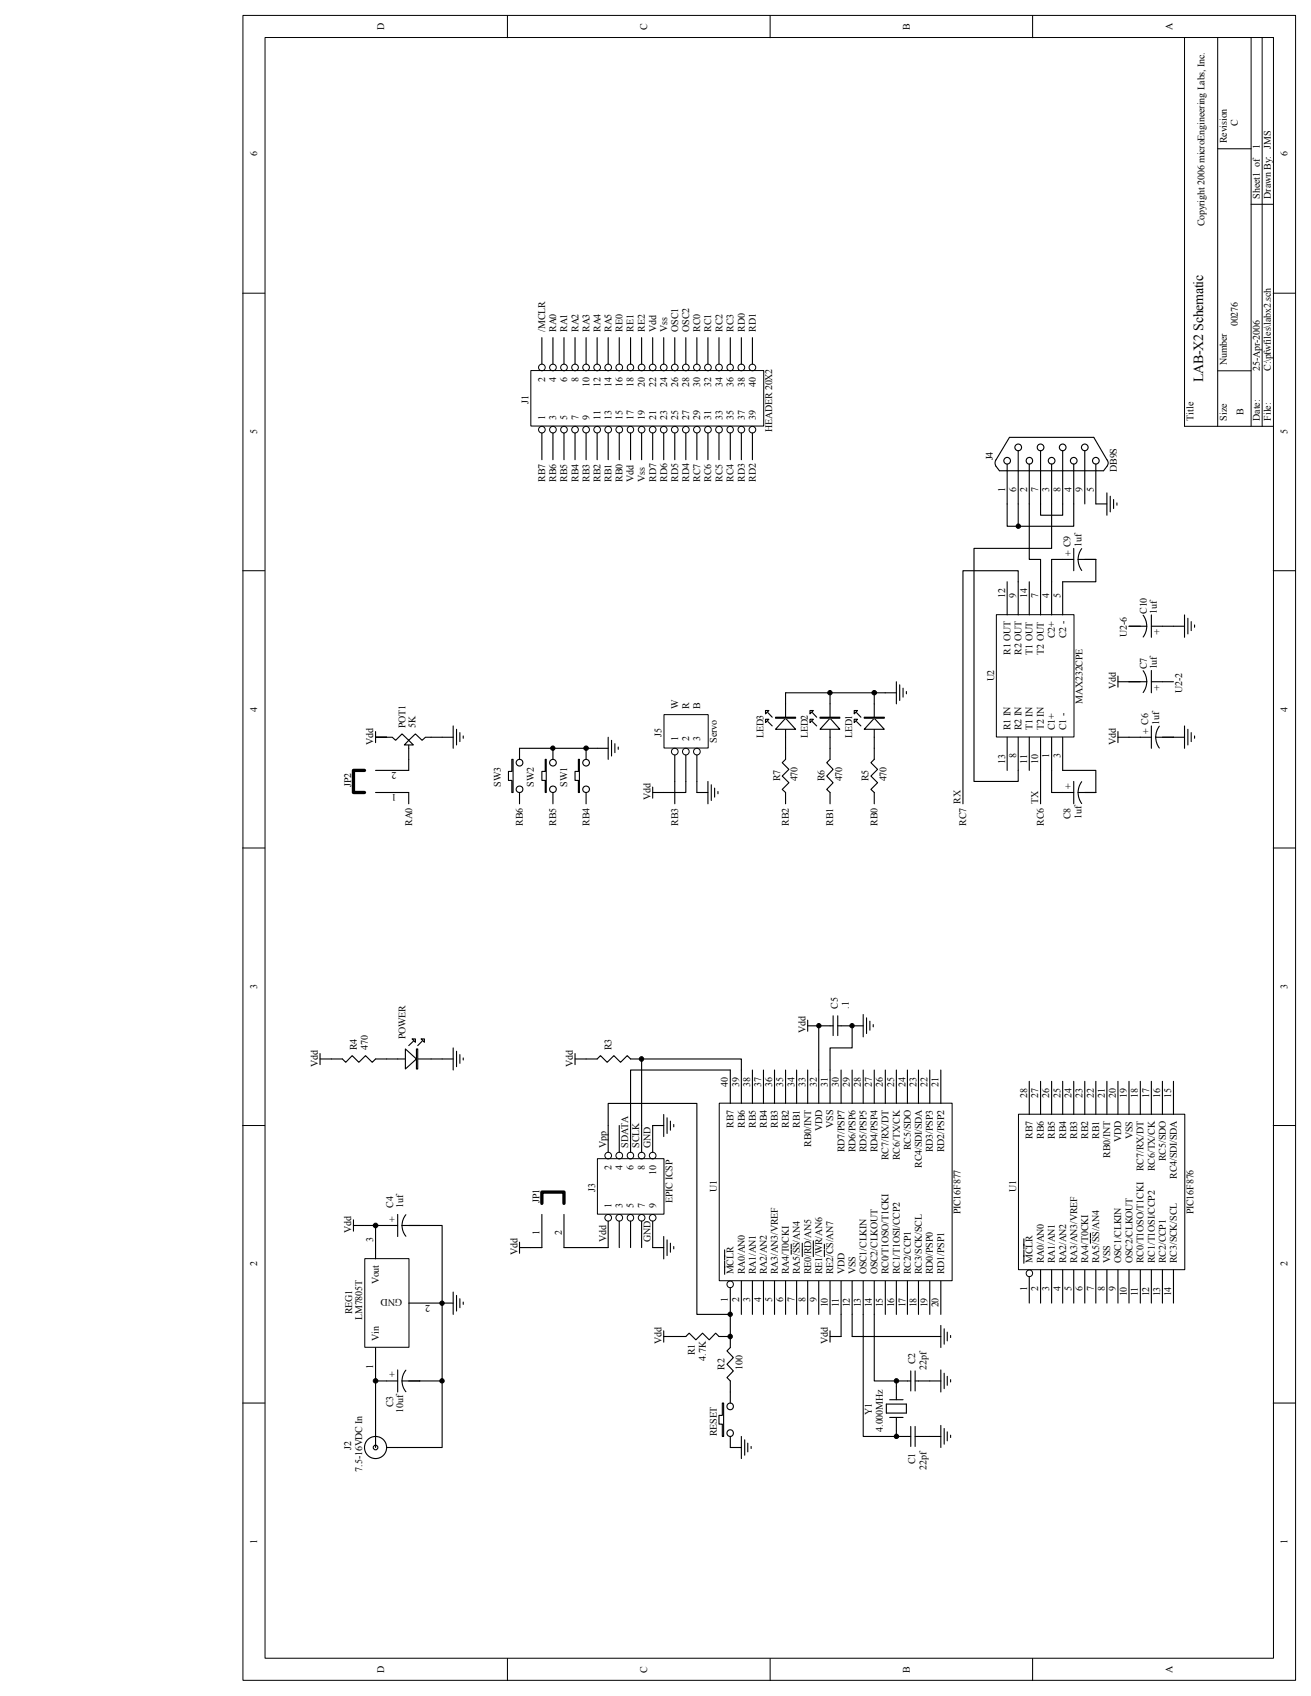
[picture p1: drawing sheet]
<svg xmlns="http://www.w3.org/2000/svg" width="216mm" height="279mm" viewBox="0 0 216 279" stroke-linecap="round" stroke-linejoin="round" font-family="sans-serif">
<g fill="none" stroke="#000" stroke-width=".16">
<path d="M40 2.5h173.4v274.3h-173.4zM43.6 6.2h166.1v267h-166.1zM83.6 2.6v3.6M126.8 2.6v3.6M170.1 2.6v3.6M195.1 6.2v64h14.6M200.5 6.2v64M206 6.2v64M207.9 6.2v64M200.5 24.5h5.5M206 33.7h3.7M40 48.3h3.6"/>
<path d="M209.7 48.3h3.6M200.5 61.1h5.5M40 94h3.6M209.7 94h3.6M40 139.7h3.6M209.7 139.7h3.6M40 185.4h3.6M209.7 185.4h3.6M40 231.1h3.6M209.7 231.1h3.6M83.6 273.2v3.7M126.8 273.2v3.7"/>
<path d="M170.1 273.2v3.7"/>
</g>
<path d="M120.3 229.3v1.8M120.3 236.6v1.9" fill="none" stroke="#000" stroke-width=".18"/>
<path d="M119 231.1h.2v5.5h-.2v-2h-.6v-1.4h.6z" fill-rule="evenodd" fill="#fff"/>
<g fill="none" stroke="#000" stroke-width=".18">
<path d="M109.3 219.2v1.9M109.3 220.2h3.6l.6-.6 1.1 1.1 1.1-1.1 1.1 1.1 1.1-1.1 .5 .6h1.9M119 231.1h.2v5.5h-.2v-2h-.6v-1.4h.6z"/>
<circle cx="120.2" cy="236.1" r=".54"/>
<circle cx="120.2" cy="231.7" r=".54"/>
</g>
<path d="M60.1 207.3h7.3v14.6h-7.3z" fill="#fff"/>
<g fill="none" stroke="#000" stroke-width=".16">
<path d="M60.1 207.3h7.3v14.7h-7.3z"/>
<circle cx="61.8" cy="201.9" r=".38"/>
</g>
<g fill="none" stroke="#000" stroke-width=".18">
<path d="M58.2 201.9h1.8M58.2 201v1.8M65.5 201.9h-3.7v5.5M65.5 200.1v3.6M66.2 201.9l.2 1.1 .4 .7M66.2 201.9h2.9M66.8 200.1l-.4 .7-.2 1.1M67.3 214.7h7.3M74.6 212.9v3.6M75.2 213.4v2.6M75.7 214v1.4M76.3 214.5v.4"/>
<path d="M61.8 222v5.5h3.7M61.8 234.8v1.8M63.7 238.5h1.8M65.5 225.7v3.6M66.2 227.5l.2 1.1 .4 .7M66.2 227.5h2.9M66.8 225.7l-.4 .7-.2 1.1M120.3 220.2v1.8l-.6 .5 1.1 1.1-1.1 1.1 1.1 1.1-1.1 1.1 .6 .6v1.8M120.3 238.5h1.8M122.1 236.6v3.7M122.6 237.2v2.5M123.1 237.7v1.5"/>
<path d="M123.7 238.3v.3"/>
</g>
<circle cx="61.8" cy="201.9" r=".38" fill="#000"/>
<circle cx="61.8" cy="238.5" r=".38" fill="#fff"/>
<g fill="none" stroke="#000" stroke-width=".18">
<path d="M134.8 169h2.4M137.2 167.3v3.3M138 169h4.2M138 167.3v3.3M142.2 167.1v3.7M142.7 167.7v2.6M143.3 168.2v1.5M143.8 168.8v.4M69.1 201.9h3.7v36.6h-7.3M61.8 227.5v7.3M69.1 227.5h3.7"/>
<circle cx="61.8" cy="238.5" r=".38"/>
<circle cx="61.8" cy="238.5" r="1.82"/>
</g>
<path d="M118.5 181.7h38.3v29.2h-38.3z" fill="#fff"/>
<g fill="none" stroke="#000" stroke-width=".16">
<path d="M118.4 181.7h38.4v29.3h-38.4z"/>
<circle cx="120.2" cy="211.6" r=".54"/>
</g>
<g fill="none" stroke="#000" stroke-width=".18">
<path d="M120.3 176.3v5.5M122.1 176.3v5.5M123.9 176.3v5.5M125.7 176.3v5.5M127.6 176.3v5.5M129.4 176.3v5.5M131.2 176.3v5.5M133 176.3v5.5M134.8 176.3v5.5M136.7 176.3v5.5M138.5 176.3v5.5M140.3 176.3v5.5"/>
<path d="M142.2 176.3v5.5M144 176.3v5.5M145.8 176.3v5.5M147.6 176.3v5.5M149.4 176.3v5.5M151.3 176.3v5.5M153.1 176.3v5.5M154.9 176.3v5.5M119.3 205.9v1.7M119.3 207.7v2.2M120.3 212.1v4.4M122.1 211v5.5"/>
<path d="M123.9 211v5.5M125.7 211v5.5M127.6 211v5.5M129.4 211v5.5M130.3 205v.7M130.3 205.9v.7M131.2 211v5.5M132.1 204.8v2.2M133 211v5.5M133.9 204.4v2.6M134.8 211v5.5M135.8 205v.7"/>
<path d="M135.8 205.9v1.1M136.7 211v5.5M138.5 211v5.5M140.3 211v5.5M142.2 211v5.5M144 211v5.5M145.8 211v5.5M147.6 211v5.5M149.4 211v5.5M151.3 211v5.5M153.1 211v5.5M154.9 211v5.5"/>
</g>
<path d="M87.5 61h38.3v9.1h-38.3z" fill="#fff"/>
<g fill="none" stroke="#000" stroke-width=".16">
<path d="M87.4 61h38.4v9.2h-38.4z"/>
<circle cx="89.2" cy="70.8" r=".55"/>
<circle cx="89.2" cy="60.5" r=".55"/>
<circle cx="91.1" cy="60.5" r=".55"/>
<circle cx="91.1" cy="70.8" r=".55"/>
<circle cx="92.9" cy="70.8" r=".55"/>
<circle cx="92.9" cy="60.5" r=".55"/>
<circle cx="94.7" cy="60.5" r=".55"/>
<circle cx="94.7" cy="70.8" r=".55"/>
<circle cx="96.5" cy="60.5" r=".55"/>
<circle cx="96.5" cy="70.8" r=".55"/>
<circle cx="98.3" cy="70.8" r=".55"/>
<circle cx="98.3" cy="60.5" r=".55"/>
<circle cx="100.2" cy="70.8" r=".55"/>
<circle cx="100.2" cy="60.5" r=".55"/>
<circle cx="102" cy="70.8" r=".55"/>
<circle cx="102" cy="60.5" r=".55"/>
<circle cx="103.8" cy="60.5" r=".54"/>
<circle cx="103.8" cy="70.8" r=".54"/>
<circle cx="105.7" cy="60.5" r=".55"/>
<circle cx="105.7" cy="70.8" r=".55"/>
<circle cx="107.5" cy="70.8" r=".55"/>
<circle cx="107.5" cy="60.5" r=".55"/>
<circle cx="109.3" cy="70.8" r=".55"/>
<circle cx="109.3" cy="60.5" r=".55"/>
<circle cx="111.1" cy="70.8" r=".55"/>
<circle cx="111.1" cy="60.5" r=".55"/>
<circle cx="112.9" cy="60.5" r=".55"/>
<circle cx="112.9" cy="70.8" r=".55"/>
<circle cx="114.8" cy="70.8" r=".55"/>
<circle cx="114.8" cy="60.5" r=".55"/>
<circle cx="116.6" cy="70.8" r=".55"/>
<circle cx="116.6" cy="60.5" r=".55"/>
<circle cx="118.4" cy="60.5" r=".55"/>
<circle cx="118.4" cy="70.8" r=".55"/>
<circle cx="120.2" cy="70.8" r=".54"/>
<circle cx="120.2" cy="60.5" r=".54"/>
<circle cx="122.1" cy="70.8" r=".55"/>
<circle cx="122.1" cy="60.5" r=".55"/>
<circle cx="123.9" cy="70.8" r=".55"/>
<circle cx="123.9" cy="60.5" r=".55"/>
</g>
<g fill="none" stroke="#000" stroke-width=".18">
<path d="M89.2 55.6v4.4M91.1 55.6v4.4M92.9 55.6v4.4M94.7 55.6v4.4M96.5 55.6v4.4M98.3 55.6v4.4M100.2 55.6v4.4M102 55.6v4.4M103.8 55.6v4.4M105.7 55.6v4.4M107.5 55.6v4.4M109.3 55.6v4.4"/>
<path d="M111.1 55.6v4.4M112.9 55.6v4.4M114.8 55.6v4.4M116.6 55.6v4.4M118.4 55.6v4.4M120.3 55.6v4.4M122.1 55.6v4.4M123.9 55.6v4.4M89.2 71.3v4.4M91.1 71.3v4.4M92.9 71.3v4.4M94.7 71.3v4.4"/>
<path d="M96.5 71.3v4.4M98.3 71.3v4.4M100.2 71.3v4.4M102 71.3v4.4M103.8 71.3v4.4M105.7 71.3v4.4M107.5 71.3v4.4M109.3 71.3v4.4M111.1 71.3v4.4M112.9 71.3v4.4M114.8 71.3v4.4M116.6 71.3v4.4"/>
<path d="M118.4 71.3v4.4M120.3 71.3v4.4M122.1 71.3v4.4M123.9 71.3v4.4M133 168.1v1.8M133 169h1.8"/>
</g>
<path d="M98.4 190.9h10.9v9.1h-10.9z" fill="#fff"/>
<g fill="none" stroke="#000" stroke-width=".16">
<path d="M98.4 190.9h10.9v9.1h-10.9z"/>
<circle cx="100.2" cy="190.4" r=".55"/>
<circle cx="102" cy="190.4" r=".55"/>
<circle cx="103.8" cy="190.4" r=".54"/>
<circle cx="105.7" cy="190.4" r=".55"/>
<circle cx="107.5" cy="190.4" r=".55"/>
<circle cx="100.2" cy="200.6" r=".55"/>
<circle cx="102" cy="200.6" r=".55"/>
<circle cx="103.8" cy="200.6" r=".54"/>
<circle cx="105.7" cy="200.6" r=".55"/>
<circle cx="107.5" cy="200.6" r=".55"/>
</g>
<g fill="none" stroke="#000" stroke-width=".18">
<path d="M61.8 121.5h2.8l.6 .5 1-1.1 1.1 1.1 1.1-1.1 1.1 1.1 .6-.5h2.7M67.3 122v3.1M100.2 185.4v4.4M102 185.4v4.4M103.8 185.4v4.4M105.7 185.4v4.4M107.5 185.4v4.4M85.6 204.6v1.9M89.2 200.1v5.4h-3.6M92.9 200.1v5.4M100.2 201.2v4.3M102 201.2v4.3"/>
<path d="M103.8 201.2v4.3M105.7 201.2v4.3M107.5 201.2v4.3h1.8M109.3 203.7v3.7M109.9 204.3v2.5M110.4 204.8v1.5M111 205.4v.3M146 231.3h3.3v1.5h-3.3zM146.5 230.6h2.2M146.5 233.5h2.2M147.6 227.5h2.4M147.6 236.6h2.4"/>
<path d="M147.6 228.4v2.2M147.6 233.5v2.2M150 225.8v3.4M150 235v3.3M150.7 227.5h2.4M150.7 225.8v3.4M150.7 235v3.3M150.7 236.6h2.4"/>
</g>
<path d="M89.2 198.2v-1.8h3.7v1.8" fill="none" stroke="#000" stroke-width=".55"/>
<path d="M67.3 122l.8 .7h-1.5z" fill="#fff"/>
<path d="M74.6 119.6v3.7M141.1 117.4l.7 .8M141.1 118.9l.7 .7M144 114.1v9.2M67.3 122l.8 .7h-1.5zM72.8 121.5h1.8M75.2 120.1v2.6M75.7 120.7v1.5M76.3 121.2v.4" fill="none" stroke="#000" stroke-width=".18"/>
<path d="M144 118.3l1.6 1.8h-3.3z" fill="#fff"/>
<path d="M144 118.3l1.6 1.8h-3.3z" fill="none" stroke="#000" stroke-width=".18"/>
<path d="M142.3 118.2h3.3v.1h-3.3z" fill-rule="evenodd" fill="#fff"/>
<path d="M142.3 118.2h3.3v.1h-3.3z" fill="none" stroke="#000" stroke-width=".18"/>
<path d="M140.7 117.1h.5l-.5 .5z" fill="#fff"/>
<path d="M140.7 117.1h.5l-.5 .5z" fill="none" stroke="#000" stroke-width=".18"/>
<path d="M140.7 118.5h.5l-.5 .5z" fill="#fff"/>
<path d="M133.8 117.4l.7 .8M133.8 118.9l.7 .7M136.7 114.1v9.2M140.7 118.5h.5l-.5 .5z" fill="none" stroke="#000" stroke-width=".18"/>
<path d="M136.7 118.3l1.6 1.8h-3.3z" fill="#fff"/>
<path d="M136.7 118.3l1.6 1.8h-3.3z" fill="none" stroke="#000" stroke-width=".18"/>
<path d="M135 118.2h3.3v.1h-3.3z" fill-rule="evenodd" fill="#fff"/>
<path d="M135 118.2h3.3v.1h-3.3z" fill="none" stroke="#000" stroke-width=".18"/>
<path d="M133.4 117.1h.5l-.5 .5z" fill="#fff"/>
<path d="M133.4 117.1h.5l-.5 .5z" fill="none" stroke="#000" stroke-width=".18"/>
<path d="M133.4 118.5h.5l-.5 .5z" fill="#fff"/>
<path d="M126.4 117.4l.8 .8M126.4 118.9l.8 .7M129.4 114.1v9.2M133.4 118.5h.5l-.5 .5z" fill="none" stroke="#000" stroke-width=".18"/>
<path d="M129.4 118.3l1.6 1.8h-3.3z" fill="#fff"/>
<path d="M129.4 118.3l1.6 1.8h-3.3z" fill="none" stroke="#000" stroke-width=".18"/>
<path d="M127.7 118.2h3.3v.1h-3.3z" fill-rule="evenodd" fill="#fff"/>
<path d="M127.7 118.2h3.3v.1h-3.3z" fill="none" stroke="#000" stroke-width=".18"/>
<path d="M126.1 117.1h.5l-.5 .5z" fill="#fff"/>
<path d="M126.1 117.1h.5l-.5 .5z" fill="none" stroke="#000" stroke-width=".18"/>
<path d="M126.1 118.5h.5l-.5 .5z" fill="#fff"/>
<path d="M126.1 118.5h.5l-.5 .5zM63.7 174.5h9.1M68.1 171.5l-.8 .8M69.5 171.5l-.7 .8" fill="none" stroke="#000" stroke-width=".18"/>
<path d="M66.8 172.8l1.8 1.7-1.8 1.6z" fill="#fff"/>
<path d="M66.8 172.8l1.8 1.7-1.8 1.6z" fill="none" stroke="#000" stroke-width=".18"/>
<path d="M68.6 172.8h.2v3.3h-.2z" fill-rule="evenodd" fill="#fff"/>
<path d="M68.6 172.8h.2v3.3h-.2z" fill="none" stroke="#000" stroke-width=".18"/>
<path d="M69.3 171.2h.6v.5z" fill="#fff"/>
<path d="M69.3 171.2h.6v.5z" fill="none" stroke="#000" stroke-width=".18"/>
<path d="M67.9 171.2h.5v.5z" fill="#fff"/>
<path d="M96.5 123.3v1.8M96.5 130.6v1.8M52.7 173.6v1.8M52.7 174.5h1.9M67.9 171.2h.5v.5z" fill="none" stroke="#000" stroke-width=".18"/>
<path d="M95.2 125.1h.2v5.5h-.2v-2h-.5v-1.5h.5z" fill-rule="evenodd" fill="#fff"/>
<g fill="none" stroke="#000" stroke-width=".18">
<path d="M91.1 123.3v1.8M91.1 130.6v1.8M95.3 125.1h.1v5.5h-.1v-2h-.6v-1.5h.6z"/>
<circle cx="96.5" cy="130" r=".54"/>
<circle cx="96.5" cy="125.6" r=".55"/>
</g>
<path d="M89.8 125.1h.2v5.5h-.2v-2h-.6v-1.5h.6z" fill-rule="evenodd" fill="#fff"/>
<g fill="none" stroke="#000" stroke-width=".18">
<path d="M85.6 123.3v1.8M85.6 130.6v1.8M89.8 125.1h.2v5.5h-.2v-2h-.6v-1.5h.6z"/>
<circle cx="91.1" cy="130" r=".54"/>
<circle cx="91.1" cy="125.6" r=".55"/>
</g>
<path d="M84.3 125.1h.2v5.5h-.2v-2h-.6v-1.5h.6z" fill-rule="evenodd" fill="#fff"/>
<g fill="none" stroke="#000" stroke-width=".18">
<path d="M84.3 125.1h.2v5.5h-.2v-2h-.6v-1.5h.6zM129.4 123.3v1.8l-.6 .5 1.1 1.1-1.1 1.1 1.1 1.1-1.1 1.1 .6 .6v1.8M136.7 123.3v1.8l-.6 .5 1.1 1.1-1.1 1.1 1.1 1.1-1.1 1.1 .6 .6v1.8M144 123.3v1.8l-.6 .5 1.1 1.1-1.1 1.1 1.1 1.1-1.1 1.1 .6 .6v1.8M54.6 174.5h1.8l.5 .5 1.1-1.1 1.1 1.1 1.1-1.1 1.1 1.1 .5-.5h1.9M60 201.9h1.8M92.9 205.5h7.3M61.8 236.6v1.9M153.1 236.6h1.8M153.1 227.5h1.8M154.9 225.7v3.6M154.9 234.8v3.7"/>
<path d="M155.5 226.2v2.6M155.5 235.3v2.6M156 226.7v1.5M156 235.9v1.5M156.5 227.3v.4M156.5 236.4v.4"/>
<circle cx="85.6" cy="130" r=".55"/>
<circle cx="85.6" cy="125.6" r=".55"/>
</g>
<path d="M164.1 101.3h12.8v20.1h-12.8z" fill="#fff"/>
<path d="M164.1 101.3h12.8v20.1h-12.8z" fill="none" stroke="#000" stroke-width=".16"/>
<g fill="none" stroke="#000" stroke-width=".18">
<path d="M165.9 76.5v10.2h10.9v-10.2M166.2 72.1h13.9l2.3 3.8 .1 .4a2.05 2.05 0 0 1-.8 1.3h-17.1a1.71 1.71 0 0 1-.7-1.3v-.4zM167.7 74.3v12.4M169.5 76.5v15.7h1.9v9.1M171.4 74.3v10.6h3.6v-10.6M173.2 76.5v13.8h-12.8v38.4h7.3v-7.2M178.6 74.3v8.7M180.5 76.5v6.5h1.8M165.9 95.8v5.5M167.7 95.8v5.5M169.5 95.8v5.5M176.8 92.2h-3.6v9.1"/>
<path d="M176.8 90.3v3.7M177.5 92.2l.1 .7 .5 1.1M177.5 92.2h3v3.6h-5.5v5.5M178.1 90.4l-.3 .6-.3 1.2M182.3 81.2v3.7M182.8 81.7v2.6M183.4 82.3v1.5M183.9 82.8v.4M184.1 112.3h4.7M184.1 111.4v1.8M185.9 103.2h2.9M188.3 101.3l.4 1.1 .1 .8"/>
<path d="M188.3 110.5l.4 1 .1 .8M188.8 103.2l-.2 1.1-.3 .6M188.8 112.3l-.2 1.1-.3 .7M189.6 103.2h5.5M189.6 101.3v3.7M189.6 110.4v3.7M189.6 119.6v3.7M189.6 112.3h3.7M190.9 119.6a3 3 0 0 0 0 3.6M195.1 101.3v3.7M195.1 119.6v3.7M195.6 101.9v2.5"/>
<path d="M196.2 102.4v1.5M196.7 103v.3M165.9 121.5v5.4M169.5 121.5v5.4M171.4 121.5v5.4M173.2 121.5v9.1h3.6M175 121.5v5.4h5.5v3.7h-3M176.8 128.7v3.7M177.5 130.6l.1 .7 .5 1.1M178.1 128.8l-.3 .6-.3 1.2M184.1 121.5h5.5M184.1 120.5v1.8"/>
<path d="M190.3 121.5h4.8M195.6 120.1v2.6M196.2 120.7v1.5M196.7 121.2v.4"/>
<circle cx="165.9" cy="75.9" r=".55"/>
<circle cx="167.7" cy="73.7" r=".55"/>
<circle cx="169.5" cy="75.9" r=".54"/>
<circle cx="171.4" cy="73.7" r=".55"/>
<circle cx="173.2" cy="75.9" r=".55"/>
<circle cx="175" cy="73.7" r=".55"/>
<circle cx="176.8" cy="75.9" r=".55"/>
<circle cx="178.6" cy="73.7" r=".55"/>
<circle cx="180.5" cy="75.9" r=".55"/>
</g>
<path d="M109.4 117.7h7.2v5.5h-7.2z" fill="#fff"/>
<g fill="none" stroke="#000" stroke-width=".16">
<path d="M109.3 117.7h7.3v5.5h-7.3z"/>
<circle cx="111.1" cy="123.8" r=".55"/>
<circle cx="112.9" cy="123.8" r=".55"/>
<circle cx="114.8" cy="123.8" r=".55"/>
</g>
<path d="M107.5 130.6h1.8M107.5 129.7v1.8M111.1 124.4v4.3M112.9 124.4v4.3M114.8 124.4v6.2h1.8M116.6 128.7v3.7M117.1 129.3v2.6M117.7 129.8v1.5M118.2 130.4v.4" fill="none" stroke="#000" stroke-width=".18"/>
<path d="M167.8 183.6h27.3v25.5h-27.3z" fill="#fff"/>
<g fill="none" stroke="#000" stroke-width=".16">
<path d="M167.7 183.6h27.4v25.6h-27.4z"/>
<circle cx="167.7" cy="86.7" r=".37"/>
<circle cx="136.7" cy="114.1" r=".37"/>
<circle cx="144" cy="114.1" r=".38"/>
<circle cx="91" cy="123.3" r=".36"/>
<circle cx="96.5" cy="123.3" r=".37"/>
<circle cx="105.6" cy="174.4" r=".37"/>
<circle cx="134.9" cy="169" r=".36"/>
<circle cx="140.3" cy="169" r=".36"/>
<circle cx="72.8" cy="214.7" r=".36"/>
<circle cx="120.2" cy="216.5" r=".36"/>
<circle cx="169.5" cy="209.8" r=".54"/>
<circle cx="61.8" cy="227.5" r=".38"/>
<circle cx="72.8" cy="227.5" r=".37"/>
<circle cx="120.2" cy="220.2" r=".37"/>
<circle cx="147.6" cy="236.6" r=".37"/>
<circle cx="147.6" cy="227.5" r=".37"/>
</g>
<g fill="none" stroke="#000" stroke-width=".18">
<path d="M167.7 95.8v-1.8h-9.1v38.4M129.4 114.1h18.2M147.6 112.3v3.7M148.2 112.8v2.6M148.7 113.4v1.5M149.3 113.9v.4M61.8 130.6h5.5v1.8M61.8 120.5v1.8M61.8 121.5h1.9M67.3 125.1v1.8h-5.5M85.6 123.3h14.6M100.2 121.5v3.6"/>
<path d="M100.7 122v2.5M101.3 122.5v1.5M101.8 123.1v.3M111.1 128.7v3.7M112.9 128.7v1.9h-3.6M171.4 126.9v5.5M72.8 174.5h1.8M74.6 172.6v3.7M75.2 173.2v2.5M75.7 173.7v1.5M76.3 174.3v.3M94.7 174.5h3.6l.6-.6 1.1 1.1 1.1-1.1 1.1 1.1 1.1-1.1 .5 .6h1.9"/>
<path d="M94.7 173.6v1.8M120.3 176.3h-16.5v9.1M122.1 176.3v-1.8h-16.4v10.9M134.8 169v7.3M140.3 169v3.6h-3.6v3.7M169.5 178.1v5.5M171.4 178.1v5.5M173.2 178.1v5.5M175 178.1v5.5M176.8 178.1v5.5M178.6 178.1v5.5M180.5 178.1v5.5"/>
<path d="M182.3 178.1v5.5M184.1 178.1v5.5M185.9 178.1v5.5M187.8 178.1v5.5M189.6 178.1v5.5M191.4 178.1v5.5M193.3 178.1v5.5M100.2 185.4v-3.6h14.6v34.7h5.5v3.7M107.5 185.4h1.8M109.3 183.6v3.6M109.9 184.1v2.6M110.4 184.7v1.5"/>
<path d="M111 185.3v.3M136.7 219.2v1.9M138.5 216.5v3.7h-1.8M140.3 216.5v3.7h14.6M142.2 216.5v20.1h5.4v-.9M144 216.5v11h3.6v.9M154.9 218.4v3.6M155.5 218.9v2.5M156 219.5v1.4M168.6 204.1v1.6M168.6 205.9v2.2M169.5 210.3v4.4"/>
<path d="M171.4 209.2v5.5M173.2 209.2v5.5M175 209.2v5.5M176.8 209.2v5.5M178.6 209.2v5.5M179.6 203.2v.7M179.6 204.1v.7M180.5 209.2v5.5M182.3 209.2v5.5M184.1 209.2v5.5M185.9 209.2v5.5M187.8 209.2v5.5"/>
<path d="M189.6 209.2v5.5M191.4 209.2v5.5M193.3 209.2v5.5M156.5 220v.3"/>
</g>
<path d="M60 126.9h-1.8v3.7h1.8" fill="none" stroke="#000" stroke-width=".55"/>
<g fill="#000">
<circle cx="167.7" cy="86.7" r=".37"/>
<circle cx="136.7" cy="114.1" r=".37"/>
<circle cx="144" cy="114.1" r=".38"/>
<circle cx="91" cy="123.3" r=".36"/>
<circle cx="96.5" cy="123.3" r=".37"/>
<circle cx="105.6" cy="174.4" r=".37"/>
<circle cx="134.9" cy="169" r=".36"/>
<circle cx="140.3" cy="169" r=".36"/>
<circle cx="72.8" cy="214.7" r=".36"/>
<circle cx="120.2" cy="216.5" r=".36"/>
<circle cx="61.8" cy="227.5" r=".38"/>
<circle cx="72.8" cy="227.5" r=".37"/>
<circle cx="120.2" cy="220.2" r=".37"/>
<circle cx="147.6" cy="236.6" r=".37"/>
<circle cx="147.6" cy="227.5" r=".37"/>
</g>
<text font-size="2.3" x="198.2" y="62.9" transform="rotate(-90 198.2 62.9)">LAB-X2 Schematic</text>
<g font-size="1.6">
<text x="63.3" y="5" transform="rotate(-90 63.3 5)">D</text>
<text x="106.6" y="5" transform="rotate(-90 106.6 5)">C</text>
<text x="149.8" y="5" transform="rotate(-90 149.8 5)">B</text>
<text x="193.1" y="5" transform="rotate(-90 193.1 5)">A</text>
<text x="202" y="23.6" transform="rotate(-90 202 23.6)">Revision</text>
<text x="203.8" y="20.8" transform="rotate(-90 203.8 20.8)">C</text>
<text x="42.3" y="25.8" transform="rotate(-90 42.3 25.8)">6</text>
<text x="207.5" y="24.5" transform="rotate(-90 207.5 24.5)">1</text>
<text x="209.3" y="24.5" transform="rotate(-90 209.3 24.5)">JMS</text>
<text x="212" y="25.8" transform="rotate(-90 212 25.8)">6</text>
<text x="207.5" y="32.7" transform="rotate(-90 207.5 32.7)">Sheet1 of</text>
<text x="209.3" y="32.7" transform="rotate(-90 209.3 32.7)">Drawn By:</text>
<text x="198.4" y="37.3" transform="rotate(-90 198.4 37.3)">Copyright 2006 microEngineering Labs, Inc.</text>
<text x="203.8" y="53.8" transform="rotate(-90 203.8 53.8)">00276</text>
<text x="89.8" y="54.7" transform="rotate(-90 89.8 54.7)">/MCLR</text>
<text x="91.6" y="54.7" transform="rotate(-90 91.6 54.7)">RA0</text>
<text x="93.4" y="54.7" transform="rotate(-90 93.4 54.7)">RA1</text>
<text x="95.2" y="54.7" transform="rotate(-90 95.2 54.7)">RA2</text>
<text x="97.1" y="54.7" transform="rotate(-90 97.1 54.7)">RA3</text>
<text x="98.9" y="54.7" transform="rotate(-90 98.9 54.7)">RA4</text>
<text x="100.7" y="54.7" transform="rotate(-90 100.7 54.7)">RA5</text>
<text x="102.5" y="54.7" transform="rotate(-90 102.5 54.7)">RE0</text>
<text x="104.4" y="54.7" transform="rotate(-90 104.4 54.7)">RE1</text>
<text x="106.2" y="54.7" transform="rotate(-90 106.2 54.7)">RE2</text>
<text x="108" y="54.7" transform="rotate(-90 108 54.7)">Vdd</text>
<text x="109.9" y="54.7" transform="rotate(-90 109.9 54.7)">Vss</text>
<text x="111.7" y="54.7" transform="rotate(-90 111.7 54.7)">OSC1</text>
<text x="113.5" y="54.7" transform="rotate(-90 113.5 54.7)">OSC2</text>
<text x="115.3" y="54.7" transform="rotate(-90 115.3 54.7)">RC0</text>
<text x="117.1" y="54.7" transform="rotate(-90 117.1 54.7)">RC1</text>
<text x="119" y="54.7" transform="rotate(-90 119 54.7)">RC2</text>
<text x="120.8" y="54.7" transform="rotate(-90 120.8 54.7)">RC3</text>
<text x="122.6" y="54.7" transform="rotate(-90 122.6 54.7)">RD0</text>
<text x="124.5" y="54.7" transform="rotate(-90 124.5 54.7)">RD1</text>
<text x="89.8" y="62.9" transform="rotate(-90 89.8 62.9)">2</text>
<text x="91.6" y="62.9" transform="rotate(-90 91.6 62.9)">4</text>
<text x="93.4" y="62.9" transform="rotate(-90 93.4 62.9)">6</text>
<text x="95.2" y="62.9" transform="rotate(-90 95.2 62.9)">8</text>
<text x="97.1" y="63.8" transform="rotate(-90 97.1 63.8)">10</text>
<text x="98.9" y="63.8" transform="rotate(-90 98.9 63.8)">12</text>
<text x="100.7" y="63.8" transform="rotate(-90 100.7 63.8)">14</text>
<text x="102.5" y="63.8" transform="rotate(-90 102.5 63.8)">16</text>
<text x="104.4" y="63.8" transform="rotate(-90 104.4 63.8)">18</text>
<text x="106.2" y="63.8" transform="rotate(-90 106.2 63.8)">20</text>
<text x="108" y="63.8" transform="rotate(-90 108 63.8)">22</text>
<text x="109.9" y="63.8" transform="rotate(-90 109.9 63.8)">24</text>
<text x="111.7" y="63.8" transform="rotate(-90 111.7 63.8)">26</text>
<text x="113.5" y="63.8" transform="rotate(-90 113.5 63.8)">28</text>
<text x="115.3" y="63.8" transform="rotate(-90 115.3 63.8)">30</text>
<text x="117.1" y="63.8" transform="rotate(-90 117.1 63.8)">32</text>
<text x="119" y="63.8" transform="rotate(-90 119 63.8)">34</text>
<text x="120.8" y="63.8" transform="rotate(-90 120.8 63.8)">36</text>
<text x="122.6" y="63.8" transform="rotate(-90 122.6 63.8)">38</text>
<text x="124.5" y="63.8" transform="rotate(-90 124.5 63.8)">40</text>
<text x="202" y="60.2" transform="rotate(-90 202 60.2)">Number</text>
<text x="207.5" y="61.1" transform="rotate(-90 207.5 61.1)">25-Apr-2006</text>
<text x="209.3" y="61.1" transform="rotate(-90 209.3 61.1)">C:\pfwfiles\labx2.sch</text>
<text x="42.3" y="71.5" transform="rotate(-90 42.3 71.5)">5</text>
<text x="87" y="66.5" transform="rotate(-90 87 66.5)">J1</text>
<text x="89.8" y="69.1" transform="rotate(-90 89.8 69.1)">1</text>
<text x="91.6" y="69.1" transform="rotate(-90 91.6 69.1)">3</text>
<text x="93.4" y="69.1" transform="rotate(-90 93.4 69.1)">5</text>
<text x="95.2" y="69.1" transform="rotate(-90 95.2 69.1)">7</text>
<text x="97.1" y="69.1" transform="rotate(-90 97.1 69.1)">9</text>
<text x="98.9" y="69.1" transform="rotate(-90 98.9 69.1)">11</text>
<text x="100.7" y="69.1" transform="rotate(-90 100.7 69.1)">13</text>
<text x="102.5" y="69.1" transform="rotate(-90 102.5 69.1)">15</text>
<text x="104.4" y="69.1" transform="rotate(-90 104.4 69.1)">17</text>
<text x="106.2" y="69.1" transform="rotate(-90 106.2 69.1)">19</text>
<text x="108" y="69.1" transform="rotate(-90 108 69.1)">21</text>
<text x="109.9" y="69.1" transform="rotate(-90 109.9 69.1)">23</text>
<text x="111.7" y="69.1" transform="rotate(-90 111.7 69.1)">25</text>
<text x="113.5" y="69.1" transform="rotate(-90 113.5 69.1)">27</text>
<text x="115.3" y="69.1" transform="rotate(-90 115.3 69.1)">29</text>
<text x="117.1" y="69.1" transform="rotate(-90 117.1 69.1)">31</text>
<text x="119" y="69.1" transform="rotate(-90 119 69.1)">33</text>
<text x="120.8" y="69.1" transform="rotate(-90 120.8 69.1)">35</text>
<text x="122.6" y="69.1" transform="rotate(-90 122.6 69.1)">37</text>
<text x="124.5" y="69.1" transform="rotate(-90 124.5 69.1)">39</text>
<text x="127.2" y="71.1" transform="rotate(-90 127.2 71.1)">HEADER 20X2</text>
<text x="196.6" y="69.3" transform="rotate(-90 196.6 69.3)">Title</text>
<text x="202" y="69.3" transform="rotate(-90 202 69.3)">Size</text>
<text x="204.8" y="68.4" transform="rotate(-90 204.8 68.4)">B</text>
<text x="207.5" y="69.3" transform="rotate(-90 207.5 69.3)">Date:</text>
<text x="209.3" y="69.3" transform="rotate(-90 209.3 69.3)">File:</text>
<text x="212" y="71.5" transform="rotate(-90 212 71.5)">5</text>
<text x="163.5" y="75.9" transform="rotate(-90 163.5 75.9)">J4</text>
<text x="183.9" y="77.7" transform="rotate(-90 183.9 77.7)">DB9S</text>
<text x="89.8" y="79.4" transform="rotate(-90 89.8 79.4)">RB7</text>
<text x="91.6" y="79.4" transform="rotate(-90 91.6 79.4)">RB6</text>
<text x="93.4" y="79.4" transform="rotate(-90 93.4 79.4)">RB5</text>
<text x="95.2" y="79.4" transform="rotate(-90 95.2 79.4)">RB4</text>
<text x="97.1" y="79.4" transform="rotate(-90 97.1 79.4)">RB3</text>
<text x="98.9" y="79.4" transform="rotate(-90 98.9 79.4)">RB2</text>
<text x="100.7" y="79.4" transform="rotate(-90 100.7 79.4)">RB1</text>
<text x="102.5" y="79.4" transform="rotate(-90 102.5 79.4)">RB0</text>
<text x="104.4" y="79.4" transform="rotate(-90 104.4 79.4)">Vdd</text>
<text x="106.2" y="79.4" transform="rotate(-90 106.2 79.4)">Vss</text>
<text x="108" y="79.4" transform="rotate(-90 108 79.4)">RD7</text>
<text x="109.9" y="79.4" transform="rotate(-90 109.9 79.4)">RD6</text>
<text x="111.7" y="79.4" transform="rotate(-90 111.7 79.4)">RD5</text>
<text x="113.5" y="79.4" transform="rotate(-90 113.5 79.4)">RD4</text>
<text x="115.3" y="79.4" transform="rotate(-90 115.3 79.4)">RC7</text>
<text x="117.1" y="79.4" transform="rotate(-90 117.1 79.4)">RC6</text>
<text x="119" y="79.4" transform="rotate(-90 119 79.4)">RC5</text>
<text x="120.8" y="79.4" transform="rotate(-90 120.8 79.4)">RC4</text>
<text x="122.6" y="79.4" transform="rotate(-90 122.6 79.4)">RD3</text>
<text x="124.5" y="79.4" transform="rotate(-90 124.5 79.4)">RD2</text>
<text x="165.5" y="81" transform="rotate(-90 165.5 81)">1</text>
<text x="167.3" y="81" transform="rotate(-90 167.3 81)">6</text>
<text x="169.2" y="81" transform="rotate(-90 169.2 81)">2</text>
<text x="171" y="81" transform="rotate(-90 171 81)">7</text>
<text x="172.8" y="81" transform="rotate(-90 172.8 81)">3</text>
<text x="174.6" y="81" transform="rotate(-90 174.6 81)">8</text>
<text x="176.4" y="81" transform="rotate(-90 176.4 81)">4</text>
<text x="178.3" y="81" transform="rotate(-90 178.3 81)">9</text>
<text x="180.1" y="81" transform="rotate(-90 180.1 81)">5</text>
<text x="176.4" y="91.6" transform="rotate(-90 176.4 91.6)">+ C9</text>
<text x="178.1" y="90.1" transform="rotate(-90 178.1 90.1)">1uf</text>
<text x="165.5" y="98.6" transform="rotate(-90 165.5 98.6)">12</text>
<text x="167.3" y="98.6" transform="rotate(-90 167.3 98.6)">9</text>
<text x="169.2" y="98.6" transform="rotate(-90 169.2 98.6)">14</text>
<text x="171" y="98.6" transform="rotate(-90 171 98.6)">7</text>
<text x="172.8" y="98.6" transform="rotate(-90 172.8 98.6)">4</text>
<text x="174.6" y="98.6" transform="rotate(-90 174.6 98.6)">5</text>
<text x="188.8" y="101.1" transform="rotate(-90 188.8 101.1)">C10</text>
<text x="190.5" y="101.1" transform="rotate(-90 190.5 101.1)">1uf</text>
<text x="166.4" y="107.9" transform="rotate(-90 166.4 107.9)">R1 OUT</text>
<text x="168.2" y="107.9" transform="rotate(-90 168.2 107.9)">R2 OUT</text>
<text x="170.1" y="107.9" transform="rotate(-90 170.1 107.9)">T1 OUT</text>
<text x="171.9" y="107.9" transform="rotate(-90 171.9 107.9)">T2 OUT</text>
<text x="173.7" y="105.2" transform="rotate(-90 173.7 105.2)">C2+</text>
<text x="175.6" y="105.2" transform="rotate(-90 175.6 105.2)">C2 -</text>
<text x="185.6" y="104.9" transform="rotate(-90 185.6 104.9)">U2-6</text>
<text x="189.9" y="103.7" transform="rotate(90 189.9 103.7)">+</text>
<text x="163.7" y="112.3" transform="rotate(-90 163.7 112.3)">U2</text>
<text x="183.8" y="113.5" transform="rotate(-90 183.8 113.5)">Vdd</text>
<text x="188.8" y="110.3" transform="rotate(-90 188.8 110.3)">C7</text>
<text x="189.9" y="112.8" transform="rotate(90 189.9 112.8)">+</text>
<text x="190.5" y="110.3" transform="rotate(-90 190.5 110.3)">1uf</text>
<text x="42.3" y="117.2" transform="rotate(-90 42.3 117.2)">4</text>
<text x="66.8" y="119.9" transform="rotate(-90 66.8 119.9)">POT1</text>
<text x="68.4" y="119.9" transform="rotate(-90 68.4 119.9)">5K</text>
<text x="111.7" y="116.8" transform="rotate(-90 111.7 116.8)">W</text>
<text x="113.5" y="116.8" transform="rotate(-90 113.5 116.8)">R</text>
<text x="115.3" y="116.8" transform="rotate(-90 115.3 116.8)">B</text>
<text x="178.3" y="115.9" transform="rotate(-90 178.3 115.9)">MAX232CPE</text>
<text x="190.9" y="119.4" transform="rotate(-90 190.9 119.4)">1uf</text>
<text x="194.7" y="114.1" transform="rotate(-90 194.7 114.1)">U2-2</text>
<text x="212" y="117.2" transform="rotate(-90 212 117.2)">4</text>
<text x="61.5" y="122.7" transform="rotate(-90 61.5 122.7)">Vdd</text>
<text x="108.9" y="121.4" transform="rotate(-90 108.9 121.4)">J5</text>
<text x="111.7" y="122.1" transform="rotate(-90 111.7 122.1)">1</text>
<text x="113.5" y="122.1" transform="rotate(-90 113.5 122.1)">2</text>
<text x="115.3" y="122.1" transform="rotate(-90 115.3 122.1)">3</text>
<text x="118.1" y="122.3" transform="rotate(-90 118.1 122.3)">Servo</text>
<text x="125.7" y="121.6" transform="rotate(-90 125.7 121.6)">LED3</text>
<text x="133" y="121.6" transform="rotate(-90 133 121.6)">LED2</text>
<text x="140.3" y="121.6" transform="rotate(-90 140.3 121.6)">LED1</text>
<text x="165.5" y="125.8" transform="rotate(-90 165.5 125.8)">13</text>
<text x="166.4" y="120.3" transform="rotate(-90 166.4 120.3)">R1 IN</text>
<text x="167.3" y="124.9" transform="rotate(-90 167.3 124.9)">8</text>
<text x="168.2" y="120.3" transform="rotate(-90 168.2 120.3)">R2 IN</text>
<text x="169.2" y="125.8" transform="rotate(-90 169.2 125.8)">11</text>
<text x="170.1" y="120.3" transform="rotate(-90 170.1 120.3)">T1 IN</text>
<text x="171" y="125.8" transform="rotate(-90 171 125.8)">10</text>
<text x="171.9" y="120.3" transform="rotate(-90 171.9 120.3)">T2 IN</text>
<text x="172.8" y="124.9" transform="rotate(-90 172.8 124.9)">1</text>
<text x="173.7" y="120.3" transform="rotate(-90 173.7 120.3)">C1+</text>
<text x="174.6" y="124.9" transform="rotate(-90 174.6 124.9)">3</text>
<text x="175.6" y="120.3" transform="rotate(-90 175.6 120.3)">C1 -</text>
<text x="183.8" y="122.7" transform="rotate(-90 183.8 122.7)">Vdd</text>
<text x="189.2" y="120.9" transform="rotate(-90 189.2 120.9)">+ C6</text>
<text x="57.8" y="129.6" transform="rotate(-90 57.8 129.6)">JP2</text>
<text x="65.3" y="130.9" transform="rotate(-180 65.3 130.9)">1</text>
<text x="65.3" y="127.2" transform="rotate(-180 65.3 127.2)">2</text>
<text x="82.5" y="129.6" transform="rotate(-90 82.5 129.6)">SW3</text>
<text x="87.9" y="129.6" transform="rotate(-90 87.9 129.6)">SW2</text>
<text x="93.4" y="129.6" transform="rotate(-90 93.4 129.6)">SW1</text>
<text x="107.1" y="131.8" transform="rotate(-90 107.1 131.8)">Vdd</text>
<text x="128.5" y="128.7" transform="rotate(-90 128.5 128.7)">R7</text>
<text x="131.4" y="128.7" transform="rotate(-90 131.4 128.7)">470</text>
<text x="135.8" y="128.7" transform="rotate(-90 135.8 128.7)">R6</text>
<text x="138.7" y="128.7" transform="rotate(-90 138.7 128.7)">470</text>
<text x="143" y="128.7" transform="rotate(-90 143 128.7)">R5</text>
<text x="146" y="128.7" transform="rotate(-90 146 128.7)">470</text>
<text x="176.4" y="130" transform="rotate(-90 176.4 130)">+</text>
<text x="67.9" y="136.1" transform="rotate(-90 67.9 136.1)">RA0</text>
<text x="86.1" y="136.1" transform="rotate(-90 86.1 136.1)">RB6</text>
<text x="91.6" y="136.1" transform="rotate(-90 91.6 136.1)">RB5</text>
<text x="97.1" y="136.1" transform="rotate(-90 97.1 136.1)">RB4</text>
<text x="111.7" y="136.1" transform="rotate(-90 111.7 136.1)">RB3</text>
<text x="129.9" y="136.1" transform="rotate(-90 129.9 136.1)">RB2</text>
<text x="137.2" y="136.1" transform="rotate(-90 137.2 136.1)">RB1</text>
<text x="144.5" y="136.1" transform="rotate(-90 144.5 136.1)">RB0</text>
<text x="158.2" y="132.4" transform="rotate(-90 158.2 132.4)">RX</text>
<text x="159.1" y="136.1" transform="rotate(-90 159.1 136.1)">RC7</text>
<text x="171" y="132.4" transform="rotate(-90 171 132.4)">TX</text>
<text x="171.9" y="136.1" transform="rotate(-90 171.9 136.1)">RC6</text>
<text x="176.3" y="135" transform="rotate(-90 176.3 135)">C8</text>
<text x="178.1" y="135" transform="rotate(-90 178.1 135)">1uf</text>
<text x="42.3" y="162.9" transform="rotate(-90 42.3 162.9)">3</text>
<text x="138" y="166.2" transform="rotate(-90 138 166.2)">C5</text>
<text x="139.8" y="166.2" transform="rotate(-90 139.8 166.2)">.1</text>
<text x="212" y="162.9" transform="rotate(-90 212 162.9)">3</text>
<text x="58.8" y="173" transform="rotate(-90 58.8 173)">R4</text>
<text x="60.6" y="173" transform="rotate(-90 60.6 173)">470</text>
<text x="66.8" y="171.2" transform="rotate(-90 66.8 171.2)">POWER</text>
<text x="100.7" y="173" transform="rotate(-90 100.7 173)">R3</text>
<text x="132.7" y="170.2" transform="rotate(-90 132.7 170.2)">Vdd</text>
<text x="52.4" y="175.7" transform="rotate(-90 52.4 175.7)">Vdd</text>
<text x="94.3" y="175.7" transform="rotate(-90 94.3 175.7)">Vdd</text>
<text x="119.9" y="179" transform="rotate(-90 119.9 179)">40</text>
<text x="121.7" y="179" transform="rotate(-90 121.7 179)">39</text>
<text x="123.5" y="179" transform="rotate(-90 123.5 179)">38</text>
<text x="125.3" y="179" transform="rotate(-90 125.3 179)">37</text>
<text x="127.2" y="179" transform="rotate(-90 127.2 179)">36</text>
<text x="129" y="179" transform="rotate(-90 129 179)">35</text>
<text x="130.9" y="179" transform="rotate(-90 130.9 179)">34</text>
<text x="132.7" y="179" transform="rotate(-90 132.7 179)">33</text>
<text x="134.5" y="179" transform="rotate(-90 134.5 179)">32</text>
<text x="136.3" y="179" transform="rotate(-90 136.3 179)">31</text>
<text x="138.1" y="179" transform="rotate(-90 138.1 179)">30</text>
<text x="140" y="179" transform="rotate(-90 140 179)">29</text>
<text x="141.8" y="179" transform="rotate(-90 141.8 179)">28</text>
<text x="143.6" y="179" transform="rotate(-90 143.6 179)">27</text>
<text x="145.4" y="179" transform="rotate(-90 145.4 179)">26</text>
<text x="147.3" y="179" transform="rotate(-90 147.3 179)">25</text>
<text x="149.1" y="179" transform="rotate(-90 149.1 179)">24</text>
<text x="150.9" y="179" transform="rotate(-90 150.9 179)">23</text>
<text x="152.7" y="179" transform="rotate(-90 152.7 179)">22</text>
<text x="154.6" y="179" transform="rotate(-90 154.6 179)">21</text>
<text x="120.8" y="185.8" transform="rotate(-90 120.8 185.8)">RB7</text>
<text x="122.6" y="185.8" transform="rotate(-90 122.6 185.8)">RB6</text>
<text x="124.5" y="185.8" transform="rotate(-90 124.5 185.8)">RB5</text>
<text x="126.3" y="185.8" transform="rotate(-90 126.3 185.8)">RB4</text>
<text x="128.1" y="185.8" transform="rotate(-90 128.1 185.8)">RB3</text>
<text x="129.9" y="185.8" transform="rotate(-90 129.9 185.8)">RB2</text>
<text x="131.7" y="185.8" transform="rotate(-90 131.7 185.8)">RB1</text>
<text x="137.2" y="185.8" transform="rotate(-90 137.2 185.8)">VSS</text>
<text x="169.2" y="180.8" transform="rotate(-90 169.2 180.8)">28</text>
<text x="171" y="180.8" transform="rotate(-90 171 180.8)">27</text>
<text x="172.8" y="180.8" transform="rotate(-90 172.8 180.8)">26</text>
<text x="174.6" y="180.8" transform="rotate(-90 174.6 180.8)">25</text>
<text x="176.4" y="180.8" transform="rotate(-90 176.4 180.8)">24</text>
<text x="178.3" y="180.8" transform="rotate(-90 178.3 180.8)">23</text>
<text x="180.1" y="180.8" transform="rotate(-90 180.1 180.8)">22</text>
<text x="181.9" y="180.8" transform="rotate(-90 181.9 180.8)">21</text>
<text x="183.8" y="180.8" transform="rotate(-90 183.8 180.8)">20</text>
<text x="185.6" y="180.8" transform="rotate(-90 185.6 180.8)">19</text>
<text x="187.4" y="180.8" transform="rotate(-90 187.4 180.8)">18</text>
<text x="189.2" y="180.8" transform="rotate(-90 189.2 180.8)">17</text>
<text x="191.1" y="180.8" transform="rotate(-90 191.1 180.8)">16</text>
<text x="192.9" y="180.8" transform="rotate(-90 192.9 180.8)">15</text>
<text x="99.8" y="189.1" transform="rotate(-90 99.8 189.1)">Vpp</text>
<text x="103.5" y="189.1" transform="rotate(-90 103.5 189.1)">SDATA</text>
<text x="105.3" y="189.1" transform="rotate(-90 105.3 189.1)">SCLK</text>
<text x="107.1" y="189.1" transform="rotate(-90 107.1 189.1)">GND</text>
<text x="133.6" y="188.9" transform="rotate(-90 133.6 188.9)">RB0/INT</text>
<text x="135.4" y="186.3" transform="rotate(-90 135.4 186.3)">VDD</text>
<text x="139.1" y="189.8" transform="rotate(-90 139.1 189.8)">RD7/PSP7</text>
<text x="140.9" y="189.8" transform="rotate(-90 140.9 189.8)">RD6/PSP6</text>
<text x="142.7" y="189.8" transform="rotate(-90 142.7 189.8)">RD5/PSP5</text>
<text x="144.5" y="189.8" transform="rotate(-90 144.5 189.8)">RD4/PSP4</text>
<text x="146.3" y="191.1" transform="rotate(-90 146.3 191.1)">RC7/RX/DT</text>
<text x="148.2" y="191.1" transform="rotate(-90 148.2 191.1)">RC6/TX/CK</text>
<text x="150" y="189.4" transform="rotate(-90 150 189.4)">RC5/SDO</text>
<text x="153.6" y="189.8" transform="rotate(-90 153.6 189.8)">RD3/PSP3</text>
<text x="155.5" y="189.8" transform="rotate(-90 155.5 189.8)">RD2/PSP2</text>
<text x="170.1" y="187.6" transform="rotate(-90 170.1 187.6)">RB7</text>
<text x="171.9" y="187.6" transform="rotate(-90 171.9 187.6)">RB6</text>
<text x="173.7" y="187.6" transform="rotate(-90 173.7 187.6)">RB5</text>
<text x="175.6" y="187.6" transform="rotate(-90 175.6 187.6)">RB4</text>
<text x="177.4" y="187.6" transform="rotate(-90 177.4 187.6)">RB3</text>
<text x="179.2" y="187.6" transform="rotate(-90 179.2 187.6)">RB2</text>
<text x="181" y="187.6" transform="rotate(-90 181 187.6)">RB1</text>
<text x="182.8" y="190.7" transform="rotate(-90 182.8 190.7)">RB0/INT</text>
<text x="184.7" y="188.2" transform="rotate(-90 184.7 188.2)">VDD</text>
<text x="186.5" y="187.6" transform="rotate(-90 186.5 187.6)">VSS</text>
<text x="192" y="191.3" transform="rotate(-90 192 191.3)">RC5/SDO</text>
<text x="98" y="196.4" transform="rotate(-90 98 196.4)">J3</text>
<text x="100.7" y="192.7" transform="rotate(-90 100.7 192.7)">2</text>
<text x="102.5" y="192.7" transform="rotate(-90 102.5 192.7)">4</text>
<text x="104.4" y="192.7" transform="rotate(-90 104.4 192.7)">6</text>
<text x="106.2" y="192.7" transform="rotate(-90 106.2 192.7)">8</text>
<text x="108" y="193.6" transform="rotate(-90 108 193.6)">10</text>
<text x="118.1" y="196.4" transform="rotate(-90 118.1 196.4)">U1</text>
<text x="151.8" y="192.4" transform="rotate(-90 151.8 192.4)">RC4/SDI/SDA</text>
<text x="167.3" y="196.4" transform="rotate(-90 167.3 196.4)">U1</text>
<text x="188.3" y="192.9" transform="rotate(-90 188.3 192.9)">RC7/RX/DT</text>
<text x="190.2" y="192.9" transform="rotate(-90 190.2 192.9)">RC6/TX/CK</text>
<text x="193.8" y="194.2" transform="rotate(-90 193.8 194.2)">RC4/SDI/SDA</text>
<text x="57.8" y="203.2" transform="rotate(-90 57.8 203.2)">Vdd</text>
<text x="64.8" y="198.9" transform="rotate(-90 64.8 198.9)">C4</text>
<text x="65.2" y="201.3" transform="rotate(-90 65.2 201.3)">+</text>
<text x="66.4" y="198.9" transform="rotate(-90 66.4 198.9)">1uf</text>
<text x="88.9" y="203.5" transform="rotate(-90 88.9 203.5)">1</text>
<text x="88.9" y="198.2" transform="rotate(-90 88.9 198.2)">JP1</text>
<text x="92.5" y="203.5" transform="rotate(-90 92.5 203.5)">2</text>
<text x="100.7" y="198.9" transform="rotate(-90 100.7 198.9)">1</text>
<text x="102.5" y="198.9" transform="rotate(-90 102.5 198.9)">3</text>
<text x="104.4" y="198.9" transform="rotate(-90 104.4 198.9)">5</text>
<text x="106.2" y="198.9" transform="rotate(-90 106.2 198.9)">7</text>
<text x="108" y="198.9" transform="rotate(-90 108 198.9)">9</text>
<text x="110.7" y="198.2" transform="rotate(-90 110.7 198.2)">EPIC ICSP</text>
<text x="158.2" y="200" transform="rotate(-90 158.2 200)">PIC16F877</text>
<text x="196.6" y="200" transform="rotate(-90 196.6 200)">PIC16F876</text>
<text x="42.3" y="208.6" transform="rotate(-90 42.3 208.6)">2</text>
<text x="61.5" y="204.6" transform="rotate(-90 61.5 204.6)">3</text>
<text x="85.2" y="206.8" transform="rotate(-90 85.2 206.8)">Vdd</text>
<text x="99.8" y="204.6" transform="rotate(-90 99.8 204.6)">Vdd</text>
<text x="107.1" y="204.6" transform="rotate(-90 107.1 204.6)">GND</text>
<text x="120.8" y="209.9" transform="rotate(-90 120.8 209.9)">MCLR</text>
<text x="122.6" y="209.9" transform="rotate(-90 122.6 209.9)">RA0/AN0</text>
<text x="124.5" y="209.9" transform="rotate(-90 124.5 209.9)">RA1/AN1</text>
<text x="126.3" y="209.9" transform="rotate(-90 126.3 209.9)">RA2/AN2</text>
<text x="128.1" y="209.9" transform="rotate(-90 128.1 209.9)">RA3/AN3/VREF</text>
<text x="129.9" y="209.9" transform="rotate(-90 129.9 209.9)">RA4/T0CKI</text>
<text x="131.7" y="209.9" transform="rotate(-90 131.7 209.9)">RA5/SS/AN4</text>
<text x="133.6" y="209.9" transform="rotate(-90 133.6 209.9)">RE0/RD/AN5</text>
<text x="135.4" y="209.9" transform="rotate(-90 135.4 209.9)">RE1/WR/AN6</text>
<text x="137.2" y="209.9" transform="rotate(-90 137.2 209.9)">RE2/CS/AN7</text>
<text x="139.1" y="209.9" transform="rotate(-90 139.1 209.9)">VDD</text>
<text x="140.9" y="209.9" transform="rotate(-90 140.9 209.9)">VSS</text>
<text x="142.7" y="209.9" transform="rotate(-90 142.7 209.9)">OSC1/CLKIN</text>
<text x="144.5" y="209.9" transform="rotate(-90 144.5 209.9)">OSC2/CLKOUT</text>
<text x="146.3" y="209.9" transform="rotate(-90 146.3 209.9)">RC0/T1OSO/T1CKI</text>
<text x="148.2" y="209.9" transform="rotate(-90 148.2 209.9)">RC1/T1OSI/CCP2</text>
<text x="150" y="209.9" transform="rotate(-90 150 209.9)">RC2/CCP1</text>
<text x="151.8" y="209.9" transform="rotate(-90 151.8 209.9)">RC3/SCK/SCL</text>
<text x="153.6" y="209.9" transform="rotate(-90 153.6 209.9)">RD0/PSP0</text>
<text x="155.5" y="209.9" transform="rotate(-90 155.5 209.9)">RD1/PSP1</text>
<text x="170.1" y="208.1" transform="rotate(-90 170.1 208.1)">MCLR</text>
<text x="171.9" y="208.1" transform="rotate(-90 171.9 208.1)">RA0/AN0</text>
<text x="173.7" y="208.1" transform="rotate(-90 173.7 208.1)">RA1/AN1</text>
<text x="175.6" y="208.1" transform="rotate(-90 175.6 208.1)">RA2/AN2</text>
<text x="177.4" y="208.1" transform="rotate(-90 177.4 208.1)">RA3/AN3/VREF</text>
<text x="179.2" y="208.1" transform="rotate(-90 179.2 208.1)">RA4/T0CKI</text>
<text x="181" y="208.1" transform="rotate(-90 181 208.1)">RA5/SS/AN4</text>
<text x="182.8" y="208.1" transform="rotate(-90 182.8 208.1)">VSS</text>
<text x="184.7" y="208.1" transform="rotate(-90 184.7 208.1)">OSC1/CLKIN</text>
<text x="186.5" y="208.1" transform="rotate(-90 186.5 208.1)">OSC2/CLKOUT</text>
<text x="188.3" y="208.1" transform="rotate(-90 188.3 208.1)">RC0/T1OSO/T1CKI</text>
<text x="190.2" y="208.1" transform="rotate(-90 190.2 208.1)">RC1/T1OSI/CCP2</text>
<text x="192" y="208.1" transform="rotate(-90 192 208.1)">RC2/CCP1</text>
<text x="193.8" y="208.1" transform="rotate(-90 193.8 208.1)">RC3/SCK/SCL</text>
<text x="212" y="208.6" transform="rotate(-90 212 208.6)">2</text>
<text x="62.4" y="211.5" transform="rotate(-90 62.4 211.5)">Vout</text>
<text x="66.3" y="214" transform="rotate(-180 66.3 214)">GND</text>
<text x="70.8" y="215" transform="rotate(-180 70.8 215)">2</text>
<text x="119.9" y="214.5" transform="rotate(-90 119.9 214.5)">1</text>
<text x="121.7" y="214.5" transform="rotate(-90 121.7 214.5)">2</text>
<text x="123.5" y="214.5" transform="rotate(-90 123.5 214.5)">3</text>
<text x="125.3" y="214.5" transform="rotate(-90 125.3 214.5)">4</text>
<text x="127.2" y="214.5" transform="rotate(-90 127.2 214.5)">5</text>
<text x="129" y="214.5" transform="rotate(-90 129 214.5)">6</text>
<text x="130.9" y="214.5" transform="rotate(-90 130.9 214.5)">7</text>
<text x="132.7" y="214.5" transform="rotate(-90 132.7 214.5)">8</text>
<text x="134.5" y="214.5" transform="rotate(-90 134.5 214.5)">9</text>
<text x="136.3" y="215.4" transform="rotate(-90 136.3 215.4)">10</text>
<text x="138.1" y="215.4" transform="rotate(-90 138.1 215.4)">11</text>
<text x="140" y="215.4" transform="rotate(-90 140 215.4)">12</text>
<text x="141.8" y="215.4" transform="rotate(-90 141.8 215.4)">13</text>
<text x="143.6" y="215.4" transform="rotate(-90 143.6 215.4)">14</text>
<text x="145.4" y="215.4" transform="rotate(-90 145.4 215.4)">15</text>
<text x="147.3" y="215.4" transform="rotate(-90 147.3 215.4)">16</text>
<text x="149.1" y="215.4" transform="rotate(-90 149.1 215.4)">17</text>
<text x="150.9" y="215.4" transform="rotate(-90 150.9 215.4)">18</text>
<text x="152.7" y="215.4" transform="rotate(-90 152.7 215.4)">19</text>
<text x="154.6" y="215.4" transform="rotate(-90 154.6 215.4)">20</text>
<text x="169.2" y="212.6" transform="rotate(-90 169.2 212.6)">1</text>
<text x="171" y="212.6" transform="rotate(-90 171 212.6)">2</text>
<text x="172.8" y="212.6" transform="rotate(-90 172.8 212.6)">3</text>
<text x="174.6" y="212.6" transform="rotate(-90 174.6 212.6)">4</text>
<text x="176.4" y="212.6" transform="rotate(-90 176.4 212.6)">5</text>
<text x="178.3" y="212.6" transform="rotate(-90 178.3 212.6)">6</text>
<text x="180.1" y="212.6" transform="rotate(-90 180.1 212.6)">7</text>
<text x="181.9" y="212.6" transform="rotate(-90 181.9 212.6)">8</text>
<text x="183.8" y="212.6" transform="rotate(-90 183.8 212.6)">9</text>
<text x="185.6" y="213.6" transform="rotate(-90 185.6 213.6)">10</text>
<text x="187.4" y="213.6" transform="rotate(-90 187.4 213.6)">11</text>
<text x="189.2" y="213.6" transform="rotate(-90 189.2 213.6)">12</text>
<text x="191.1" y="213.6" transform="rotate(-90 191.1 213.6)">13</text>
<text x="192.9" y="213.6" transform="rotate(-90 192.9 213.6)">14</text>
<text x="58" y="216.5" transform="rotate(-90 58 216.5)">REG1</text>
<text x="59.6" y="217.4" transform="rotate(-90 59.6 217.4)">LM7805T</text>
<text x="62.4" y="220.9" transform="rotate(-90 62.4 220.9)">Vin</text>
<text x="108.9" y="221.4" transform="rotate(-90 108.9 221.4)">Vdd</text>
<text x="136.3" y="221.4" transform="rotate(-90 136.3 221.4)">Vdd</text>
<text x="61.5" y="225.5" transform="rotate(-90 61.5 225.5)">1</text>
<text x="65.2" y="226.9" transform="rotate(-90 65.2 226.9)">+</text>
<text x="114.4" y="223.3" transform="rotate(-90 114.4 223.3)">R1</text>
<text x="116.2" y="224.2" transform="rotate(-90 116.2 224.2)">4.7K</text>
<text x="119.3" y="225.6" transform="rotate(-90 119.3 225.6)">R2</text>
<text x="122.3" y="225.6" transform="rotate(-90 122.3 225.6)">100</text>
<text x="150.7" y="224.7" transform="rotate(-90 150.7 224.7)">C2</text>
<text x="152.6" y="225.6" transform="rotate(-90 152.6 225.6)">22pf</text>
<text x="64.8" y="231.9" transform="rotate(-90 64.8 231.9)">C3</text>
<text x="66.4" y="232.8" transform="rotate(-90 66.4 232.8)">10uf</text>
<text x="143.6" y="233.1" transform="rotate(-90 143.6 233.1)">Y1</text>
<text x="57.8" y="238.8" transform="rotate(-90 57.8 238.8)">J2</text>
<text x="118.1" y="236.6" transform="rotate(-90 118.1 236.6)">RESET</text>
<text x="145.4" y="235.9" transform="rotate(-90 145.4 235.9)">4.000MHz</text>
<text x="59.6" y="242.4" transform="rotate(-90 59.6 242.4)">7.5-16VDC In</text>
<text x="150.7" y="241.2" transform="rotate(-90 150.7 241.2)">C1</text>
<text x="152.6" y="242.1" transform="rotate(-90 152.6 242.1)">22pf</text>
<text x="42.3" y="254.3" transform="rotate(-90 42.3 254.3)">1</text>
<text x="212" y="254.3" transform="rotate(-90 212 254.3)">1</text>
<text x="63.3" y="275.5" transform="rotate(-90 63.3 275.5)">D</text>
<text x="106.6" y="275.5" transform="rotate(-90 106.6 275.5)">C</text>
<text x="149.8" y="275.5" transform="rotate(-90 149.8 275.5)">B</text>
<text x="193.1" y="275.5" transform="rotate(-90 193.1 275.5)">A</text>
</g>
</svg>
